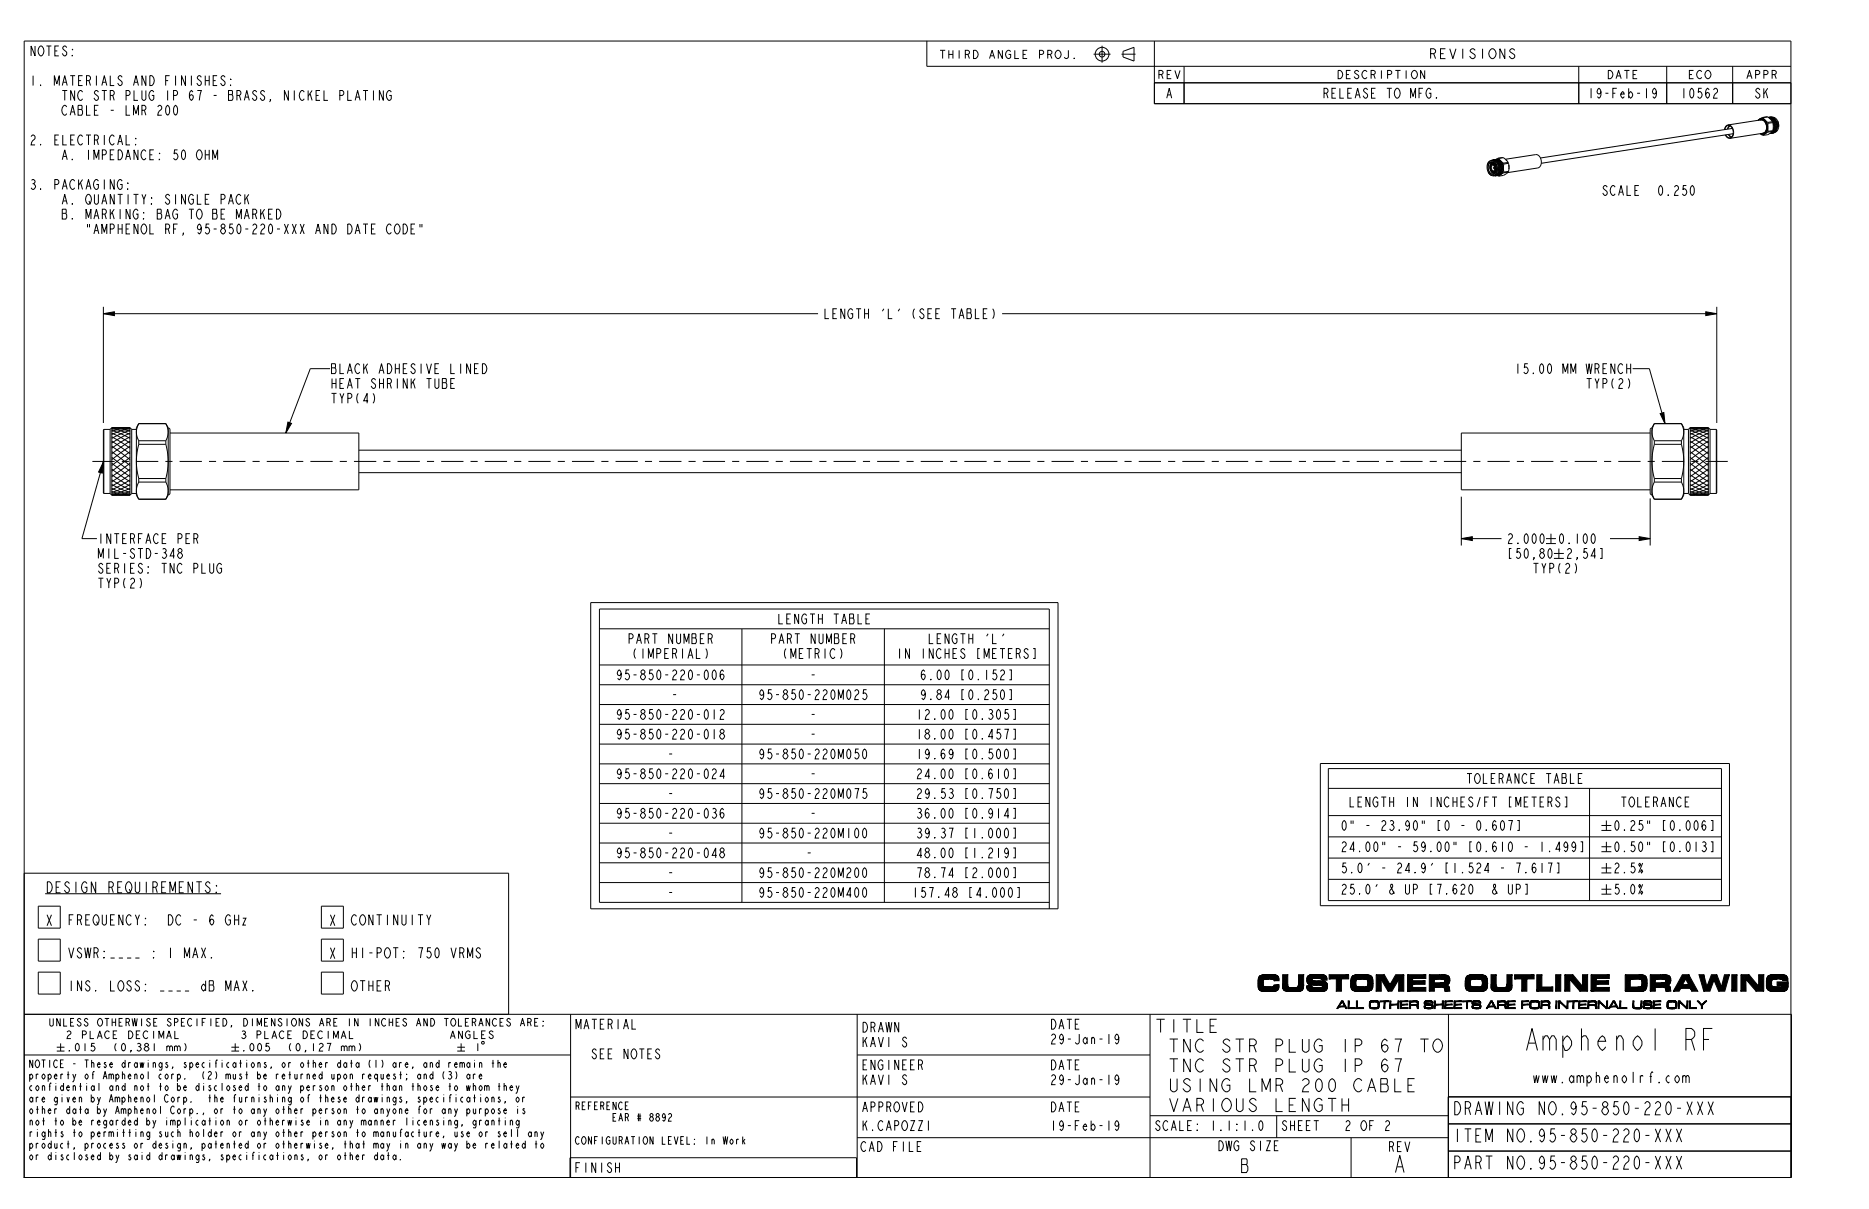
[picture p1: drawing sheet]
<svg xmlns="http://www.w3.org/2000/svg" width="432mm" height="279mm" viewBox="0 0 432 279" stroke-linecap="round" stroke-linejoin="round" font-family="sans-serif">
<g fill="none" stroke="#000" stroke-width=".23">
<path d="M214.1 9.4v5.9h199.7M252.7 12.5h3.9M254.6 10.6v3.9M259.1 12.5h3.2M259.5 11.9l2.5-1v3.2l-2.5-.9zM266.7 19.1h147.1M266.7 9.5v14.5h147.1M273.6 15.3v8.7M364.7 15.3v8.7M385.1 15.3v8.7M400.3 15.3v8.7M90.4 21.3l-.3-.4a1.22 1.22 0 0 0-.8 1.2 1.22 1.22 0 0 0 .8 1.1l.3-.4v-.7h-.5"/>
<path d="M343.6 38.3l.2 1.4M343.6 38.3h.1M343.6 38.3l.2-.6a1.07 1.07 0 0 1 1.2-.5 1.07 1.07 0 0 1 .8 1l.1 .5a1.37 1.37 0 0 1-1.1 1.9M343.8 39.7v.1M343.8 39.8l.4 .5 .6 .3M344.3 39.2l.3 .7 .6 .3M344.3 38.3l.2-.5 .3-.3-.3 .3-.2 .7M344.3 38.3v.9M344.3 38.3v.1M344.3 39.2h.2M344.3 39.2l.1 .1M344.3 38.4v.7"/>
<path d="M344.3 38.4h.1M344.3 38.2l.1 .1M344.3 39.3l.3 .3M344.3 39.1v.1M344.4 38.3h.1M344.4 38.3h-.1M344.4 39.2l.5 .5M344.4 39.2l-.1 .1M344.4 39.4h.1M344.4 38.4v.7M344.4 39.1h-.1M344.4 38.4h.1"/>
<path d="M344.4 39.1h.1M344.5 39.2h-.1M344.5 39.2l.4 .4M344.5 37.1h-.1M344.5 38.3v.9M344.5 38.3h.1M344.5 39.2l.4 .4h.4M344.5 39.2h.1M344.5 37.1l-.6 .4-.3 .8M344.5 37.1h.2a1.99 1.99 0 0 1 .4 3.5h-.1M344.5 37.1h.5a1.99 1.99 0 0 1 .4 3.4l-.4 .1M344.5 37.1h.1"/>
<path d="M344.6 39.6l.3 .2M344.6 37.9l.4-.4-.5 .5M344.7 38.3l.3-.1 .3 .4v.5l-.2 .3h-.3l-.2-.4zM344.7 37.4l.5 .2 .3 .5M344.7 37.4l-.7 .3-.3 1a1.21 1.21 0 0 0 1.6 1.5l.1-.2M344.8 39.7l.4 .3M344.8 37.5l-.5 .6v1.1M344.8 38l-.3 .3M344.8 37l-.3 .1M344.8 37h.5l.4 .4 .6 1.2-.2 1.4-.3 .4-.4 .2M344.8 37.8l.3-.2-.3 .2M344.8 39.8l.4 .2"/>
<path d="M344.8 38h.1M344.8 37.9l-.5 .3M344.8 37.9v.1M344.8 38l-.4 .3M344.9 39.7v.1M344.9 39.8h.1M344.9 39.6v.1M344.9 37.9l.5 .5M344.9 37.9v.1M344.9 38h.1M344.9 38l.5 .4M344.9 38h-.1"/>
<path d="M345 38h.1M345 38l.4 .4M345 39.8h.1M345 39.8h-.1M345 37.8h.1M345 37.8l-.2 .1M345 37.8l-.7 .4M345 38.8v.1M345 39.8l.4 .2M345 38.9h.1M345 37.8l-.1 .1M345.1 37.7l-.1 .1z"/>
<path d="M345.1 39.8l.3 .2M345.1 37.8h.1M345.1 37.8l.1-.1-.1 .1M345.1 37.8l.5 .5M345.1 38.7l-.1 .1M345.1 38.7l.1 .2M345.1 39.6h-.2M345.1 38.9h.1M345.2 39.8l.3 .2-.3-.2M345.3 37.7l-.1 .1M345.3 37.8h.1M345.3 38.6l-.2 .1"/>
<path d="M345.3 37.8h-.2M345.4 37.8h-.3M345.4 38.9h-.2M345.4 38.4h.1M345.4 39.4l-.5 .3M345.4 39.4v.1M345.4 39.4h.1M345.4 38.4v.1M345.4 38.5v.8M345.4 39.3l.1 .1M345.4 39.5l-.5 .3M345.4 39.3v.1"/>
<path d="M345.4 39.3h.1M345.5 38.5v.9M345.5 38.5h-.1M345.5 39.4h-.1M345.5 39.7h.1M345.5 39.9l-.2-.1 .2 .1M345.5 38.1l-.5-.6h-.7l-.4 .6v.9l.3 .8 .6 .4 .6-.1 .3-.8M345.5 38.1h.1M345.5 38.1l.2 1.2M345.6 39.7h-.2M345.6 38.4h-.2M345.6 38.4h.1"/>
<path d="M345.6 39.4l-.2 .1M345.6 36.9h.3M345.6 36.9l-.8 .1M345.7 39.4l-.7 .4M345.7 39.4h-.1M345.7 36.9h.5l.5 .3M345.7 38.5h-.2M345.7 39.3l-.2 .1M345.7 39.4h.1M345.7 39.3l-.3 .7M345.7 39.3h.1M345.7 39.1v.2"/>
<path d="M345.9 36.9l.5 .3 .4 .5M346 36.9l.8 .5a2.02 2.02 0 0 1-.3 2.9M346.1 36.6l-.5 .3M346.1 36.6h.1M346.2 36.6l.5 .6M346.7 37.2l.6 .5M346.7 37.2l.5 .7 .1 1M346.8 37.7l.2 .8 .1 .8M346.8 37.8l.3 1.5M347 39.4l-.5 .9M347 39.4h.1M347.1 39.3l-.1 .1"/>
<path d="M347.3 36.4l.7 .6M347.3 36.4l-1.2 .2M347.3 36.4l-1.1 .2M347.3 38.9l-.1 .8-.5 .6M347.3 38.9l.1 .9M347.3 37.7l.1 .2M347.4 40l-.7 .3M347.4 37.9l-.1 1M347.4 39.8v.2M348 37l.2 .2M348.2 37.2l.2 .3M348.4 37.5l.1 .2"/>
<path d="M348.4 37.5l-1.1 .2M348.5 39.8l-1.1 .7-1.1 .2M348.5 39.8l-1.1 .2M348.5 37.7l.1 .4M348.5 37.7l-1.1 .2M348.5 39.6v.2M348.5 39.6l-1.1 .2M348.6 38.1v.6M348.6 38.1v.5M348.6 39.1l-.1 .5M348.6 38.7v.4M348.6 38.6v.5"/>
<path d="M400.2 29.7l-44.3 6.8M400.4 30.9l-44.3 6.8M406.3 27.7l.2-.1-.3 .2zM406.5 27.8l.8-.1 .7 .7M406.5 27.6l-.3 .2M406.5 27.6l.6-.2 .7 .4M406.5 27.6l.6-.2 .6 .4 .5 .7 .2 .9M406.7 30.9l.6 .4M406.7 30.9l.7 .2zM406.8 27.7h-.2M406.8 27.7h-.1M406.8 27.7h.1"/>
<path d="M406.8 27.7h.3M406.9 27.7h-.1M406.9 27.6v.1M407 27.7h-.1M407 27.7h.1M407.1 27.7l.7 .6 .4 1.1M407.1 27.7l.5 .2 .4 .5M407.1 30.8h.1M407.1 27.2l-.6 .4M407.1 27.2h.2M407.3 27.2l.5 .6M407.3 30.8h-.2"/>
<path d="M407.3 30.8h.1M407.4 30.8h.1M407.5 30.8h-.2M407.8 27.8l.4 .7 .2 .9M407.8 27.8l.6 .5M407.8 30.9l-.4 .2M407.8 30.9l-.5 .4M408 28.4h.1M408 28.4l.2 1.4M408.2 29.4h.1M408.2 29.4l-.3 1-.6 .4M408.2 29.8a.97 .97 0 0 1-1.1 1"/>
<path d="M408.2 29.8l-.5 .9-.8 .2M408.2 29.8h.1M408.4 27l1.1 1.1M408.4 27l-1.3 .2M408.4 27l-1.1 .2M408.4 29.4l-.1 .7a1.22 1.22 0 0 1-.9 1M408.4 29.4l-.2 .9-.4 .6M408.4 29.4l.1 1M408.4 28.3l.1 .2M408.4 30.5l-.6 .4M408.5 28.5l-.1 .9M408.5 30.4l-.1 .1"/>
<path d="M408.8 27.3l.5 .5 .4 .7 .1 .9-.2 .8M409 30.8h-.1M409.5 28.1l.1 .2M409.5 28.1l-1.1 .2M409.5 30.4l-1.1 .7-1.1 .2M409.5 30.4l-1.1 .1M409.5 27.1l.6 .2 .6 .6M409.6 28.3v1.9M409.6 28.3l-1.1 .2M409.6 30.2l-.1 .2M409.6 30.2l-1.1 .2M409.8 27.2h.1"/>
<path d="M409.8 27.2l-.5-.2-.7 .1 .9 .6 .4 1.3a1.54 1.54 0 0 1-.9 1.8M409.8 27.2l.6 .7M409.8 30.7l-.8 .1M409.8 30.7h.1M410 30.6l-.2 .1M410 30.6h.1M410.1 30.5l-.1 .1M410.4 27.9l.2 .8v.8M410.4 28l.3 1.5M410.6 29.5l-.5 1M410.6 29.5h.1M410.7 27.9h.1"/>
<path d="M410.7 27.9l.2 1.5M410.9 29.4l-.3 .8-.5 .4M410.9 29.4h.1M63.9 48.3a1.14 1.14 0 0 1 1 .7 1.14 1.14 0 0 1-.2 1.3l-.4 .3h-.4zM344.8 40.6h.1M344.8 40.6h.2M345 40.6h.1M345 40.6h.4M345.2 40h.1M345.2 40l.2 .1M345.4 40h.1M345.9 40.6l.4 .1"/>
<path d="M346.2 40.5l-.8 .1M346.2 40.5h.1M346.5 40.3l-.3 .2M346.7 40.3l-.5 .2M346.7 40.3l-.4 .4M23.9 72.5l2.5-.4v.8zM23.9 70.9v26.9M23.9 72.5h165.1M229.3 71.4a2.03 2.03 0 0 1 0 2.2M231.5 72.5h165.1M394.1 72.1l2.5 .4-2.5 .4zM396.6 70.9v26.9"/>
<path d="M24 99.2v14.8M24 99.2h1.4M25.4 99.2v14.8M25.8 98.8v15.6M25.8 98.8l-.4 .4M25.8 98.8h4.2M30 98.8v15.6M30 98.8l.4 .4M30.4 99.2v14.8M30.4 99.2h1.1M32.1 97.9a3.9 3.9 0 0 0 0 4M32.1 97.9l-.6 .9v15.6l.6 1"/>
<path d="M32.1 97.9h.1M32.1 97.9h6.2M38.3 97.9a3.9 3.9 0 0 1 0 4M38.3 97.9h.1M38.3 97.9l.6 .9v15.6l-.6 1M38.9 98.9l.4 .4v14.6l-.4 .5M66.5 97.5l.8 .4-1.3 2.2zM76.3 85.2h-4.6l-5.7 14.9M377.2 85.2h3.9l3.6 12.7M381.7 98.9l-.5 .4v14.6l.5 .5M382.2 97.9l-.5 .9v15.6l.5 1M382.2 97.9a3.9 3.9 0 0 0 0 4"/>
<path d="M382.2 97.9h6.3M382.2 97.9h.1M383.5 95.6l.9-.3 .3 2.6zM388.5 97.9a3.9 3.9 0 0 1 0 4M388.5 97.9l.5 .9v15.6l-.5 1M388.5 97.9h.1M389 99.2h1.1M390.1 99.2v14.8M390.5 98.8h4.2M390.5 98.8l-.4 .4M390.5 98.8v15.6M394.7 98.8l.4 .4"/>
<path d="M394.7 98.8v15.6M395.1 99.2h1.4M395.1 99.2v14.8M396.5 99.2v14.8M23.9 106.8l-.3 2.5-.8-.2zM23.9 106.8l-5 17.7h3.5M24 114h1.4M25.4 114l.4 .4M25.8 114.4h4.2M30.4 114l-.4 .4M30.4 114h1.1M32.1 102.7a14.6 14.6 0 0 0 0 7.9"/>
<path d="M32.1 111.4a3.9 3.9 0 0 0 0 4M32.1 101.9v.8M32.1 110.6v.8M32.1 115.4h.1M32.1 115.4h6.2M32.1 111.4h6.2M32.1 110.6h6.2M32.1 102.7h6.2M32.1 101.9h6.2M38.3 111.4a3.9 3.9 0 0 1 0 4M38.3 102.7a14.6 14.6 0 0 1 0 7.9M38.3 101.9v.8"/>
<path d="M38.3 110.6v.8M38.3 115.4h-6.2M82.9 109.2h254.7M82.9 104h254.7M337.6 114.8v11.3M381.2 115.2v10.9M382.2 111.4a3.9 3.9 0 0 0 0 4M382.2 102.7a14.6 14.6 0 0 0 0 7.9M382.2 115.4h6.3M382.2 111.4h6.3M382.2 110.6h6.3M382.2 102.7h6.3"/>
<path d="M382.2 101.9h6.3M382.2 101.9v.8M382.2 110.6v.8M382.2 115.4h.1M388.5 102.7a14.6 14.6 0 0 1 0 7.9M388.5 111.4a3.9 3.9 0 0 1 0 4M388.5 101.9v.8M388.5 110.6v.8M388.5 115.4h.1M389 114h1.1M390.1 114l.4 .4M390.5 114.4h4.2"/>
<path d="M395.1 114h1.4M395.1 114l-.4 .4M136.5 139.3h107.9v70.7h-107.9zM337.6 124.5l2.6-.5v.9zM337.6 124.5h9.3M357.2 124.5h2.3M357.2 125.6h2.3M358.3 123.3v2.3M359 127.9h2.3M359 129h2.3M360.2 126.8v2.2M372 124.5h9.2"/>
<path d="M378.7 124l2.5 .5-2.5 .4zM138.5 145.3h103.9M138.5 153.7h103.9M138.5 158.2h103.9M171.4 145.3v63.2M204.3 145.3v63.2M138.5 162.8h103.9M138.5 167.4h103.9M138.5 172h103.9M138.5 176.5h103.9M305 176.4h94.6v32.9h-94.6zM306.9 177.6h90.8v30.5h-90.8z"/>
<path d="M138.5 181.1h103.9M138.5 185.7h103.9M138.5 190.2h103.9M138.5 194.8h103.9M138.5 199.4h103.9M306.9 182.2h90.8M306.9 188.5h90.8M306.9 193.4h90.8M306.9 198.3h90.8M350.5 189.6h.5v2.3h-.5M359.7 199.4h.5v2.3h-.5M365.2 194.5h.4v2.3h-.4"/>
<path d="M367.2 182.2v25.9M370 190.8h2.3M370 191.9h2.3M370 195.7h2.3M370 196.8h2.3M371.1 189.6v2.3M371.1 194.5v2.3M371.1 199.4v2.3M373.1 199.8l.3-.4h.3l.3 .4a.88 .88 0 0 1-.6 1l-.3 .9h.9M373.3 189.8l.3-.2a1.55 1.55 0 0 1 0 2.3 1.62 1.62 0 0 1-.3-2.1zM373.3 194.7l.3-.2a1.55 1.55 0 0 1 0 2.3 1.62 1.62 0 0 1-.3-2.1zM375.3 191.7l.1 .2z"/>
<path d="M375.3 196.6l.1 .2zM376.8 190l.3-.4h.2l.4 .4a.88 .88 0 0 1-.6 1l-.3 .9h.9M377.7 194.5h-.7l-.1 1 .2-.2a.77 .77 0 0 1 .7 .8 .77 .77 0 0 1-.7 .7l-.3-.4M377.7 199.4h-.7l-.1 1 .2-.2a.77 .77 0 0 1 .7 .8 .77 .77 0 0 1-.7 .7l-.3-.4M378.8 194.7l.2-.2a1.55 1.55 0 0 1 0 2.3 1.62 1.62 0 0 1-.2-2.1zM378.8 199.4l.2 .4-.2 .4-.2-.4zM379.5 189.6h-.7l-.1 1 .2-.2a.77 .77 0 0 1 .7 .8 .77 .77 0 0 1-.7 .7l-.3-.4M379.5 199.4l-.9 2.3M380.6 189.6v.8M380.6 194.5v.8M381.1 189.6v.8M381.1 194.5v.8"/>
<path d="M384.8 189.6h-.5v2.3h.5M384.8 194.5h-.5v2.3h.5M386.1 189.8l.3-.2a1.55 1.55 0 0 1 0 2.3 1.62 1.62 0 0 1-.3-2.1zM386.1 194.7l.3-.2a1.55 1.55 0 0 1 0 2.3 1.62 1.62 0 0 1-.3-2.1zM388.1 191.7l.1 .2zM388.1 196.6l.1 .2zM389.8 189.8l.2-.2a1.55 1.55 0 0 1 0 2.3 1.62 1.62 0 0 1-.2-2.1zM389.8 194.7l.2-.2a1.55 1.55 0 0 1 0 2.3 1.62 1.62 0 0 1-.2-2.1zM391.6 189.8l.2-.2a1.55 1.55 0 0 1 0 2.3 1.62 1.62 0 0 1-.2-2.1zM391.8 194.5v2.3M393.3 194.7l.3-.2a.52 .52 0 0 1 .5 .6l-.3 .4a.68 .68 0 0 1 .4 .8 .68 .68 0 0 1-.6 .5l-.4-.4M393.6 195.5h.2"/>
<path d="M394 190l-.3-.4a1.55 1.55 0 0 0 0 2.3 .76 .76 0 0 0 0-1.3l-.4 .2-.1 .4M395.3 189.6h.4v2.3h-.4M395.3 194.5h.4v2.3h-.4M5.6 201.8h111.9v32.6M8.8 217h5.1v5.1h-5.1zM8.8 209.4h5.1v5.1h-5.1zM10.4 206.5h40.7M74.2 217h5.1v5.1h-5.1zM74.2 209.4h5.1v5.1h-5.1zM138.5 204h103.9M242.4 208.5h-103.9v-67.8h103.9v69.3M306.9 203.2h90.8"/>
<path d="M370 200.6h2.3M370 201.7h2.3M370 205.5h2.3M370 206.6h2.3M371.1 204.4v2.2M374 204.4h-.7l-.1 .9 .2-.2a.77 .77 0 0 1 .7 .8 .77 .77 0 0 1-.7 .7l-.3-.3M375.3 201.5l.1 .2zM375.3 206.5l.1 .1zM377 204.5l.2-.1a1.55 1.55 0 0 1 0 2.2 1.62 1.62 0 0 1-.2-2.1zM378.8 204.4l.2 .3-.2 .4-.2-.4zM379.3 201l.2 .3-.2 .4-.3-.4zM379.3 205.9l.2 .4-.2 .3-.3-.3z"/>
<path d="M379.5 204.4l-.9 2.2M5.6 234.4h408.3v37.7h-408.5M8.8 224.7h5.1v5h-5.1zM74.2 224.7h5.1v5h-5.1zM131.8 234.4v37.7M198 234.4v37.7M265.7 234.4v37.7M334.6 234.4v37.7M5.6 243.8h126.2M13.1 242h1.8M13.1 242.9h1.8M14 241.1v1.8"/>
<path d="M16 242.8l.1 .1zM17.6 241.3l.3-.2 .2 .2a1.09 1.09 0 0 1-.2 1.6l-.3-.1a1.19 1.19 0 0 1 0-1.5zM19.6 241.1v1.8M21.9 241.1h-.7l-.1 .8a.55 .55 0 0 1 .8 .1 .55 .55 0 0 1-.2 .7 .55 .55 0 0 1-.7-.1M26.9 241.1a1.33 1.33 0 0 0 0 1.8M28.3 241.3l.2-.2 .3 .2a1.09 1.09 0 0 1-.3 1.6l-.2-.1a1.19 1.19 0 0 1 0-1.5zM30.3 242.9l-.1-.1 .1 .1-.2 .3M31.8 241.3l.4-.2 .3 .3-.3 .5a.51 .51 0 0 1 .3 .8 .51 .51 0 0 1-.9-.1M32 241.9h.2M33.8 241.9l-.4-.3 .4-.5 .5 .3-.3 .5M35.6 241.1v1.8M38.5 242l.3-.3h.2l.2 .3v.9"/>
<path d="M38.5 241.7v1.2M39.2 242l.2-.3h.2l.3 .3v.9M40.3 242l.2-.3h.3l.2 .3v.9M40.3 241.7v1.2M41 242l.2-.3h.2l.2 .3v.9M42.6 241.1a1.33 1.33 0 0 1 0 1.8M53.5 242h1.7M53.5 242.9h1.7M54.3 241.1v1.8M56.3 242.8l.1 .1zM58 241.3l.2-.2 .2 .2a1.09 1.09 0 0 1-.2 1.6l-.2-.1a1.19 1.19 0 0 1 0-1.5zM59.8 241.3l.2-.2 .2 .2a1.09 1.09 0 0 1-.2 1.6l-.2-.1a1.19 1.19 0 0 1 0-1.5z"/>
<path d="M62.2 241.1h-.7l-.1 .8a.55 .55 0 0 1 .8 .1 .55 .55 0 0 1-.1 .7 .55 .55 0 0 1-.8-.1M67.2 241.1a1.33 1.33 0 0 0 0 1.8M68.6 241.3l.3-.2 .2 .2a1.09 1.09 0 0 1-.2 1.6l-.3-.1a1.19 1.19 0 0 1 0-1.5zM70.6 242.9l-.1-.1 .1 .1-.2 .3M72.4 241.1v1.8M73.8 241.4l.3-.3 .5 .3a.69 .69 0 0 1-.5 .8l-.3 .7h.8M75.5 241.1h.9l-.4 1.8M78.9 242l.2-.3h.2l.2 .3v.9M78.9 241.7v1.2M79.5 242l.3-.3h.2l.2 .3v.9M80.6 242l.3-.3h.2l.2 .3v.9M80.6 241.7v1.2"/>
<path d="M81.3 242l.2-.3h.3l.2 .3v.9M83 241.1a1.33 1.33 0 0 1 0 1.8M105.6 242h1.8M105.6 242.9h1.8M105.7 259.3l-.3-.4a.66 .66 0 0 0-.4 .6 .66 .66 0 0 0 .4 .6l.3-.5M105.7 258.9l-.1 1.6-.1 .2-.4-.2M106.5 241.1v1.8M109.8 248.4l-.3-.2-.1 .3M110.4 241.1v1.8M110.7 248.7h.6l-.3-.5a.66 .66 0 0 0-.3 .6 .66 .66 0 0 0 .3 .6l.3-.3M110.9 251l.1-.1a.66 .66 0 0 1 .4 .6 .66 .66 0 0 1-.4 .6 .64 .64 0 0 1-.1-1.1zM111.3 240.8l.4-.1 .2 .4-.5 .2z"/>
<path d="M111.9 251.2l.4-.3 .2 .3v.9M111.9 250.9v1.2M112.5 251.2l.3-.3 .2 .3v.9M115 245.8l.4-.3 .2 .3v.9M115.5 253.7l-.1-.2-.3 .2 .5 .6-.2 .4-.4-.3M115.5 256.4l-.1-.2-.3 .2 .5 .6-.2 .4-.4-.3M116.4 246h.6l-.3-.5a.66 .66 0 0 0-.3 .6 .66 .66 0 0 0 .3 .6l.3-.3M116.4 256.7h.6l-.3-.5a.66 .66 0 0 0-.3 .6 .66 .66 0 0 0 .3 .6l.3-.3M116.7 254.7l-.1-.1 .1 .1-.1 .3M131.8 253.5h133.9M198 243.8h67.7M265.7 257.8h68.9"/>
<path d="M295 257.8v5.1M331.6 240.4l.4-.3a1.54 1.54 0 0 1 1.3 1.5 1.54 1.54 0 0 1-1.3 1.6 1.71 1.71 0 0 1-.4-2.8zM334.6 253.5h79.3M413.8 253.4h-79.2v18.7M413.8 259.7h-79.2M5.6 272.1v-262.6h408.2v262.6M91.5 267.3l-.4-.4a.66 .66 0 0 0-.3 .6 .66 .66 0 0 0 .3 .6l.4-.5M91.5 266.9v1.2M92.5 267.9l.1 .2zM106.8 260.1l-.1-.2 .1 .2-.2 .3M107.8 264.7l.4-.5a.66 .66 0 0 1 .4 .6 .66 .66 0 0 1-.4 .6l-.4-.4M109.3 264.7h.6l-.3-.5a.66 .66 0 0 0-.3 .6 .66 .66 0 0 0 .3 .6l.3-.3"/>
<path d="M110.9 261.7l.1-.2a.66 .66 0 0 1 .4 .6 .66 .66 0 0 1-.4 .6 .64 .64 0 0 1-.1-1zM112.2 261.5v1.2M112.6 261.7l-.2-.2-.2 .3M131.7 272.1v-4.5h66.2v4.5M198 262.9h136.6M312.1 262.9v9.2M413.8 266h-79.2"/>
<circle cx="254.6" cy="12.5" r="1.59"/>
<circle cx="254.6" cy="12.5" r=".65"/>
<circle cx="33.9" cy="242.4" r=".51"/>
</g>
<path d="M23.9 72.5l2.5-.4v.8zM394.1 72.1l2.5 .4-2.5 .4zM383.5 95.6l.9-.3 .3 2.6zM23.9 106.8l-.3 2.5-.8-.2zM66.5 97.5l.8 .4-1.3 2.2zM337.6 124.5l2.6-.5v.9zM378.7 124l2.5 .5-2.5 .4z" fill="#000"/>
<!-- layer: 02___PRT_ALL_AXES -->
<path d="M347.8 36.8l7.1-1.1 .8 .5 .4 .9-.1 1.1-.6 .6-7.1 1.1M398.5 29.9l.4-.7 .6-.2 .6 .4 .3 .9-.1 .9-.4 .6h-.6l-.6-.6M398.6 31.2l.5 .6 .6 .2M399.2 28.9l-.5 .3-.3 .8M399.2 28.9h.5l.3 .3 .5 1.1-.2 1.1-.6 .6M399.2 28.9l7.8-1.2 .7 .4 .4 1-.1 1.1-.6 .6-7.7 1.2M399.3 31.1l.7 .6M399.4 31.1l.3 .3 .4 .2M399.6 29l-.5 .8M399.7 29.1l-.3 .3-.2 .4M39.3 100.1h43.6v13.1h-43.6M381.2 100.1h-43.6v13.1h43.6" fill="none" stroke="#000" stroke-width=".23"/>
<!-- layer: AXIS -->
<g fill="none" stroke="#000" stroke-width=".23">
<path d="M21.3 106.6h5.2M28.1 106.6h1.7M31.4 106.6h5.2M38.2 106.6h1.6M41.5 106.6h5.1M48.3 106.6h1.6M51.6 106.6h5.1M58.4 106.6h1.6M61.6 106.6h5.2M68.4 106.6h1.7M71.7 106.6h5.2M78.5 106.6h1.6"/>
<path d="M81.8 106.6h5.1M88.6 106.6h1.6M91.9 106.6h5.1M98.6 106.6h1.7M101.9 106.6h5.2M108.7 106.6h1.7M112 106.6h5.1M118.8 106.6h1.6M122.1 106.6h5.1M128.9 106.6h1.6M132.1 106.6h5.2M138.9 106.6h1.7"/>
<path d="M142.2 106.6h5.2M149 106.6h1.6M152.3 106.6h5.1M159.1 106.6h1.6M162.4 106.6h5.1M169.1 106.6h1.7M172.4 106.6h5.2M179.2 106.6h1.7M182.5 106.6h5.2M189.3 106.6h1.6M192.6 106.6h5.1M199.4 106.6h1.6"/>
<path d="M202.6 106.6h5.2M209.4 106.6h1.7M212.7 106.6h5.2M219.5 106.6h1.7M222.8 106.6h5.1M229.6 106.6h1.6M232.9 106.6h5.1M239.7 106.6h1.6M242.9 106.6h5.2M249.7 106.6h1.7M253 106.6h5.2M259.8 106.6h1.6"/>
<path d="M263.1 106.6h5.1M269.9 106.6h1.6M273.2 106.6h5.1M279.9 106.6h1.7M283.2 106.6h5.2M290 106.6h1.7M293.3 106.6h5.1M300.1 106.6h1.6M303.4 106.6h5.1M310.2 106.6h1.6M313.4 106.6h5.2M320.2 106.6h1.7"/>
<path d="M323.5 106.6h5.2M330.3 106.6h1.6M333.6 106.6h5.1M340.4 106.6h1.6M343.7 106.6h5.1M350.4 106.6h1.7M353.7 106.6h5.2M360.5 106.6h1.7M363.8 106.6h5.2M370.6 106.6h1.6M373.9 106.6h5.1M380.7 106.6h1.6"/>
<path d="M383.9 106.6h5.2M390.7 106.6h1.7M394 106.6h5.2"/>
</g>
<!-- layer: COSMETIC -->
<g fill="none" stroke="#000" stroke-width=".23">
<path d="M344.9 37h.1M345.1 36.9l-.1 .1M345.1 37l1.3 .1M345.3 36.9l.9 .1M345.3 36.9l-.4 .1M345.3 36.9l-.1 .1M345.4 37.1l1.2 .2M345.4 36.9h-.1M345.4 36.9h.1M345.6 37.2l1.1 .4M345.6 36.9l-.7 .1M345.6 36.9h.3"/>
<path d="M345.6 36.9l-.2 .2M345.6 36.9h.1M345.7 36.9h-.4M345.8 37.4l1.1 .5M345.9 36.9l-.3 .4M345.9 37.6l1.1 .6M346.1 37.9l.9 .6M346.1 37l-.3 .5M346.1 37h.1M346.2 40l.3 .3M346.2 37h.1M346.2 38.2l.9 .6"/>
<path d="M346.3 39.7l.4 .5M346.3 38.5l.8 .6M346.3 37.1l-.3 .6M346.3 37.1h.1M346.3 39.4l.5 .6M346.3 38.8l.7 .6M346.3 39.1l.6 .6M346.4 37.1h.1M346.5 37.3l-.4 .7M346.5 37.3h.1M346.6 37.3h.1M346.7 37.5l-.5 .8"/>
<path d="M346.7 37.5h.1M346.7 37.6h.1M346.8 37.8l-.5 .8M346.8 40h.1M346.9 39.9l-1.1 .6M346.9 39.9h.1M346.9 38l-.6 .9M346.9 39.7h.1M347 39.6l-1 .7M347 38.4l-.7 .8M347 39.4h.1M347 39.3l-.9 .8"/>
<path d="M347.1 38.7l-.8 .8M347.1 39l-.9 .8M408.7 27.1l-.1 .1M408.7 27.2l1.3 .1M408.9 27.1l-.3 .1M408.9 27.1l.9 .1M408.9 27.1l-.1 .1M409 27.3l1.2 .2M409 27.1h-.1M409 27.1h.1M409.1 30.8h.1M409.1 27.1h-.2"/>
<path d="M409.2 27.4l1.1 .4M409.2 27.1h-.6M409.2 27.1h.3M409.2 27.1l-.2 .2M409.2 27v.1M409.3 30.7l.1 .1M409.3 27l-.2 .1M409.3 27h.1M409.4 27.6l1.1 .5M409.5 30.6l.2 .1M409.5 27.1l-.3 .4M409.5 27.1h.1"/>
<path d="M409.5 27.8l1.1 .6M409.6 30.7h.1M409.6 30.4l.3 .3M409.6 27.8v.1M409.6 27.8h.1M409.7 28.1l.9 .6M409.7 27.2l-.3 .5M409.7 27.1v.1M409.7 30.7h.1M409.7 30.7h-.1M409.7 30.2l.4 .3M409.8 27.2h.1"/>
<path d="M409.8 30.7h-.1M409.8 30.7h.1M409.8 28.4l.9 .6M409.8 29.9l.5 .5M409.9 28.7l.8 .6M409.9 27.3l-.3 .5M409.9 27.3h.1M409.9 29.6l.5 .5M409.9 30.7h.1M409.9 29l.7 .6M409.9 29.3l.6 .6M410 27.3h.1"/>
<path d="M410.1 27.5l-.4 .7M410.1 30.5h.1M410.2 27.5h.1M410.2 30.5l-1.2 .3M410.2 30.5h.1M410.3 27.7l-.5 .8M410.3 27.7h.1M410.3 30.4h.1M410.3 27.8h.1M410.3 30.3l-1.1 .5 .8-.2M410.4 28l-.5 .8M410.4 30.1h.1"/>
<path d="M410.5 30.1l-1.1 .5M410.5 30.1h.1M410.5 28.2l-.6 .9M410.5 29.9h.1M410.6 29.8l-1 .7M410.6 29.8h.1M410.6 28.5l-.7 .9M410.6 29.6h.1M410.6 29.5l-.9 .8M410.7 28.9l-.8 .8M410.7 29.2l-.9 .8M345.5 40.6h.1"/>
<path d="M345.7 40.5l.1 .1M345.9 40.4l.2 .1M346 40.6h.1M346 40.2l.3 .3M346.1 40.5h.1M346.1 40.5l-.1 .1M346.2 40.5h-.1M346.2 40.5h.1M346.3 40.5h.1M346.4 40.4l-.8 .2M346.4 40.4h.1M346.6 40.3l-1.2 .3"/>
<path d="M346.6 40.3h.1M346.7 40.2h.1M346.7 40.1l-1.1 .5M346.7 40.1h.1M25.8 99.5l2.3 .8 1.9 1M25.8 99l2.3 .6 1.9 .8M25.8 98.9l2.3 .2 1.9 .6M25.8 98.9h2.2l2 .3M25.8 98.9h.1M30 98.9h-2.2l-2 .3M30 98.9h.1M30 99.5l-2.2 .8-2 1"/>
<path d="M30 99l-2.2 .6-2 .8M30 98.9l-2.2 .2-2 .6M390.5 98.9l1.9 .2 2.3 .6M390.5 99l1.9 .5 2.3 .9M390.5 99.5l1.9 .7 2.3 1.1M390.5 98.9h2.2l2 .3M394.7 98.9h-2.2l-2 .3M394.7 98.9l-2 .2-2.2 .6M394.7 99l-2 .5-2.2 .9M394.7 99.5l-2 .7-2.2 1.1M25.8 107.1l4.2 3.1M25.8 103.1l4.2 3.1"/>
<path d="M25.8 114.1l2 .3h2.2M25.8 105.7l4.2 3.2M25.8 104.4l4.2 3.2M25.8 113.6l2.3 .6 1.9 .2M25.8 112.9l2.3 .8 1.9 .5M25.8 112l2.3 1.1 1.9 .7M25.8 110.9l4.2 2.3M25.8 109.7l4.2 2.6M25.8 108.4l4.2 2.9M25.8 102l4.2 2.9M25.8 100.9l4.2 2.7M25.8 100.1l4.2 2.3"/>
<path d="M30 105.7l-4.2 3.2M30 104.4l-4.2 3.2M30 113.6l-2.2 .6-2 .2M30 112.9l-2.2 .8-2 .5M30 112l-2.2 1.1-2 .7M30 110.9l-4.2 2.3M30 109.7l-4.2 2.6M30 108.4l-4.2 2.9M30 102l-4.2 2.9M30 100.9l-4.2 2.7M30 100.1l-4.2 2.3M30 114.1l-2 .3h-2.2"/>
<path d="M30 107.1l-4.2 3.1M30 103.1l-4.2 3.1M390.5 104.4l4.2 3.2M390.5 105.7l4.2 3.2M390.5 100.1l4.2 2.3M390.5 100.9l4.2 2.7M390.5 102l4.2 2.9M390.5 108.4l4.2 2.9M390.5 109.7l4.2 2.6M390.5 110.9l4.2 2.3M390.5 112l1.9 1 2.3 .8M390.5 112.9l1.9 .8 2.3 .5"/>
<path d="M390.5 113.6l1.9 .5 2.3 .3M390.5 114.4h.1M390.5 114.1l2 .3h2.2M390.5 103.1l4.2 3.1M390.5 107.1l4.2 3.1M394.7 103.1l-4.2 3.1M394.7 107.1l-4.2 3.1M394.7 104.4l-4.2 3.2M394.7 105.7l-4.2 3.2M394.7 114.1l-2 .3h-2.2M394.7 100.1l-4.2 2.3M394.7 100.9l-4.2 2.7"/>
<path d="M394.7 102l-4.2 2.9M394.7 108.4l-4.2 2.9M394.7 109.7l-4.2 2.6M394.7 110.9l-4.2 2.3M394.7 112l-2 1-2.2 .8M394.7 112.9l-2 .8-2.2 .5M394.7 113.6l-2 .5-2.2 .3M394.7 114.4h.1"/>
</g>
<text font-size="6.6" x="352.5" y="242.8">Amphenol RF</text>
<text font-size="6.5" x="290.3" y="229.1">CUSTOMER OUTLINE DRAWING</text>
<text font-size="5.2" x="321.8" y="271">A</text>
<text font-size="4.1" x="286.4" y="271">B</text>
<g font-size="4">
<text x="266.6" y="238.6">TITLE</text>
<text x="269.6" y="243.2">TNC</text>
<text x="281.5" y="243.2">STR</text>
<text x="293.4" y="243.2">PLUG</text>
<text x="308.2" y="243.2">IP</text>
<text x="317.1" y="243.2">67</text>
<text x="326" y="243.2">TO</text>
<text x="269.6" y="247.7">TNC</text>
<text x="281.5" y="247.7">STR</text>
<text x="293.4" y="247.7">PLUG</text>
<text x="308.2" y="247.7">IP</text>
<text x="317.1" y="247.7">67</text>
<text x="269.6" y="252.3">USING</text>
<text x="269.6" y="256.9">VARIOUS</text>
<text x="287.4" y="252.3">LMR</text>
<text x="293.4" y="256.9">LENGTH</text>
<text x="299.3" y="252.3">200</text>
<text x="311.2" y="252.3">CABLE</text>
<text x="335.5" y="257.6">DRAWING NO.95-850-220-XXX</text>
<text x="335.5" y="263.9">ITEM NO.95-850-220-XXX</text>
<text x="335.5" y="270.2">PART NO.95-850-220-XXX</text>
</g>
<g font-size="3.3">
<text x="10.4" y="206.3">DESIGN REQUIREMENTS:</text>
<text x="10.4" y="213.9">X</text>
<text x="75.8" y="213.9">X</text>
<text x="75.8" y="221.6">X</text>
<text x="354.5" y="250.3">www.amphenolrf.com</text>
</g>
<g font-size="3.1">
<text x="15.5" y="213.8">FREQUENCY:</text>
<text x="37.9" y="213.8">DC - 6 GHz</text>
<text x="80.9" y="213.8">CONTINUITY</text>
<text x="15.5" y="221.4">VSWR:____ : 1 MAX.</text>
<text x="80.9" y="221.4">HI-POT: 750 VRMS</text>
<text x="15.5" y="229">INS. LOSS: ____ dB MAX.</text>
<text x="80.9" y="229">OTHER</text>
</g>
<g font-size="3">
<text x="6.7" y="12.9">NOTES:</text>
<text x="330.2" y="13.5">REVISIONS</text>
<text x="6.7" y="19.8">1. MATERIALS AND FINISHES:</text>
<text x="13.9" y="23.2">TNC STR PLUG IP 67 - BRASS, NICKEL PLATING</text>
<text x="269.2" y="22.7">A</text>
<text x="305.8" y="22.7">RELEASE TO MFG.</text>
<text x="366.9" y="22.7">19-Feb-19</text>
<text x="388.2" y="22.7">10562</text>
<text x="405.3" y="22.7">SK</text>
<text x="13.9" y="26.6">CABLE - LMR 200</text>
<text x="6.7" y="33.5">2. ELECTRICAL:</text>
<text x="13.9" y="36.9">A. IMPEDANCE: 50 OHM</text>
<text x="6.7" y="43.8">3. PACKAGING:</text>
<text x="13.9" y="47.2">A. QUANTITY: SINGLE PACK</text>
<text x="370.3" y="45.2">SCALE</text>
<text x="383" y="45.2">0.250</text>
<text x="13.9" y="50.6">B. MARKING: BAG TO BE MARKED</text>
<text x="19.2" y="54.1">&quot;AMPHENOL RF,</text>
<text x="45.1" y="54.1">95-850-220-XXX</text>
<text x="72.5" y="54.1">AND DATE CODE&quot;</text>
<text x="190.1" y="73.6">LENGTH 'L' (SEE TABLE)</text>
<text x="76.3" y="86.3">BLACK ADHESIVE LINED</text>
<text x="76.3" y="89.8">HEAT SHRINK TUBE</text>
<text x="350.5" y="86.3">15.00 MM WRENCH</text>
<text x="366.5" y="89.8">TYP(2)</text>
<text x="76.3" y="93.2">TYP(4)</text>
<text x="22.4" y="125.6">INTERFACE PER</text>
<text x="348.1" y="125.6">2.000</text>
<text x="360" y="125.6">0.100</text>
<text x="22.4" y="129">MIL-STD-348</text>
<text x="348" y="129">[50,80</text>
<text x="361.8" y="129">2,54</text>
<text x="369" y="129">]</text>
<text x="22.4" y="132.5">SERIES: TNC PLUG</text>
<text x="22.4" y="135.9">TYP(2)</text>
<text x="353.9" y="132.5">TYP(2)</text>
<text x="145.1" y="148.7">PART NUMBER</text>
<text x="178.1" y="148.7">PART NUMBER</text>
<text x="179.8" y="144.2">LENGTH TABLE</text>
<text x="214.4" y="148.7">LENGTH</text>
<text x="227.1" y="148.7">'L'</text>
<text x="146" y="152.2">(IMPERIAL)</text>
<text x="180.7" y="152.2">(METRIC)</text>
<text x="207.3" y="152.2">IN INCHES [METERS]</text>
<text x="142.4" y="157.1">95-850-220-006</text>
<text x="154.9" y="161.7">-</text>
<text x="175.3" y="161.7">95-850-220M025</text>
<text x="187" y="157.1">-</text>
<text x="212.7" y="157.1">6.00 [0.152]</text>
<text x="212.7" y="161.7">9.84 [0.250]</text>
<text x="142.4" y="166.2">95-850-220-012</text>
<text x="187" y="166.2">-</text>
<text x="211.8" y="166.2">12.00 [0.305]</text>
<text x="142.4" y="170.8">95-850-220-018</text>
<text x="187" y="170.8">-</text>
<text x="211.8" y="170.8">18.00 [0.457]</text>
<text x="142.4" y="180">95-850-220-024</text>
<text x="154.1" y="175.4">-</text>
<text x="175.3" y="175.4">95-850-220M050</text>
<text x="187" y="180">-</text>
<text x="211.8" y="175.4">19.69 [0.500]</text>
<text x="211.8" y="180">24.00 [0.610]</text>
<text x="154.1" y="184.5">-</text>
<text x="175.3" y="184.5">95-850-220M075</text>
<text x="211.8" y="184.5">29.53 [0.750]</text>
<text x="338.9" y="181.1">TOLERANCE TABLE</text>
<text x="142.4" y="189.1">95-850-220-036</text>
<text x="187" y="189.1">-</text>
<text x="211.8" y="189.1">36.00 [0.914]</text>
<text x="309.6" y="191.9">0&quot; - 23.90&quot; [0 - 0.607]</text>
<text x="312.1" y="186.5">LENGTH IN INCHES/FT [METERS]</text>
<text x="374.5" y="186.5">TOLERANCE</text>
<text x="154.1" y="193.7">-</text>
<text x="175.3" y="193.7">95-850-220M100</text>
<text x="211.8" y="193.7">39.37 [1.000]</text>
<text x="309.6" y="196.8">24.00&quot; - 59.00&quot; [0.610 - 1.499]</text>
<text x="142.4" y="198.3">95-850-220-048</text>
<text x="154.1" y="202.8">-</text>
<text x="175.3" y="202.8">95-850-220M200</text>
<text x="186.1" y="198.3">-</text>
<text x="211.8" y="198.3">48.00 [1.219]</text>
<text x="211.8" y="202.8">78.74 [2.000]</text>
<text x="309.6" y="201.7">5.0' - 24.9' [1.524 - 7.617]</text>
<text x="154.1" y="207.4">-</text>
<text x="175.3" y="207.4">95-850-220M400</text>
<text x="210.9" y="207.4">157.48 [4.000]</text>
<text x="309.6" y="206.6">25.0'</text>
<text x="320.6" y="206.6">&amp; UP [7.620</text>
<text x="344.4" y="206.6">&amp; UP]</text>
<text x="308.8" y="233.1">ALL OTHER SHEETS ARE FOR INTERNAL USE ONLY</text>
<text x="132.7" y="237.8">MATERIAL</text>
<text x="198.9" y="238.5">DRAWN</text>
<text x="242.5" y="237.8">DATE</text>
<text x="136.3" y="244.7">SEE NOTES</text>
<text x="198.9" y="242">KAVI S</text>
<text x="242.5" y="241.3">29-Jan-19</text>
<text x="198.9" y="247.2">ENGINEER</text>
<text x="198.9" y="250.7">KAVI S</text>
<text x="242.5" y="247.2">DATE</text>
<text x="242.5" y="250.7">29-Jan-19</text>
<text x="198.9" y="257">APPROVED</text>
<text x="242.5" y="257">DATE</text>
<text x="198.9" y="261.3">K.CAPOZZI</text>
<text x="242.5" y="261.3">19-Feb-19</text>
<text x="266.6" y="261.3">SCALE:</text>
<text x="279.4" y="261.3">1.1:1.0</text>
<text x="295.9" y="261.3">SHEET</text>
<text x="310.5" y="261.3">2 OF 2</text>
<text x="198.7" y="266.1">CAD FILE</text>
<text x="281.2" y="265.9">DWG SIZE</text>
<text x="320.6" y="266.1">REV</text>
<text x="132.6" y="271">FINISH</text>
</g>
<g font-size="2.5">
<text x="217.2" y="13.5">THIRD</text>
<text x="228.4" y="13.5">ANGLE</text>
<text x="239.5" y="13.5">PROJ.</text>
<text x="267.3" y="18.2">REV</text>
<text x="308.9" y="18.2">DESCRIPTION</text>
<text x="371.2" y="18.2">DATE</text>
<text x="389.9" y="18.2">ECO</text>
<text x="403.3" y="18.2">APPR</text>
</g>
<g font-size="2.3">
<text x="11.8" y="237.1">UNLESS OTHERWISE SPECIFIED, DIMENSIO NS ARE IN INCHES AND TOLERANCES ARE:</text>
<text x="15.4" y="240">2</text>
<text x="18.8" y="240">PLACE</text>
<text x="29.2" y="240">DECIMAL</text>
<text x="55.7" y="240">3</text>
<text x="59.2" y="240">PLACE</text>
<text x="69.6" y="240">DECIMAL</text>
<text x="103.9" y="240">ANGLES</text>
<text x="6.5" y="246.7">NOTICE - These drawings, specifications, or other data (1) are, and remain the</text>
<text x="6.5" y="249.4">property of Amphenol corp.</text>
<text x="45.3" y="249.4">(2) must be returned upon request; and (3) are</text>
<text x="6.5" y="252.1">confidential and not to be disclosed to any person other than those to whom</text>
<text x="6.5" y="254.7">are given by Amphenol Corp.</text>
<text x="6.5" y="257.4">other data by Amphenol Corp., or to any other person to anyone for any purpose</text>
<text x="46.7" y="254.7">the furnishing of these drawings, specifications,</text>
<text x="114.6" y="252.1">they</text>
<text x="118.9" y="254.7">or</text>
<text x="118.9" y="257.4">is</text>
<text x="132.7" y="256.4">REFERENCE</text>
<text x="6.5" y="260.1">not to be regarded by implication or otherwise in any manner licensing,</text>
<text x="6.5" y="262.7">rights to permitting such holder or any other person to manufacture, use or</text>
<text x="108.9" y="260.1">granting</text>
<text x="114.6" y="262.7">sell any</text>
<text x="141.3" y="259.1">EAR # 8892</text>
<text x="6.5" y="265.4">product, process or design, patented or otherwise, that may in any way be</text>
<text x="6.5" y="268.1">or disclosed by said drawings, specifications, or other data.</text>
<text x="111.8" y="265.4">related to</text>
<text x="132.7" y="264.4">CONFIGURATION LEVEL:</text>
<text x="162.6" y="264.4">In Work</text>
</g>
</svg>
